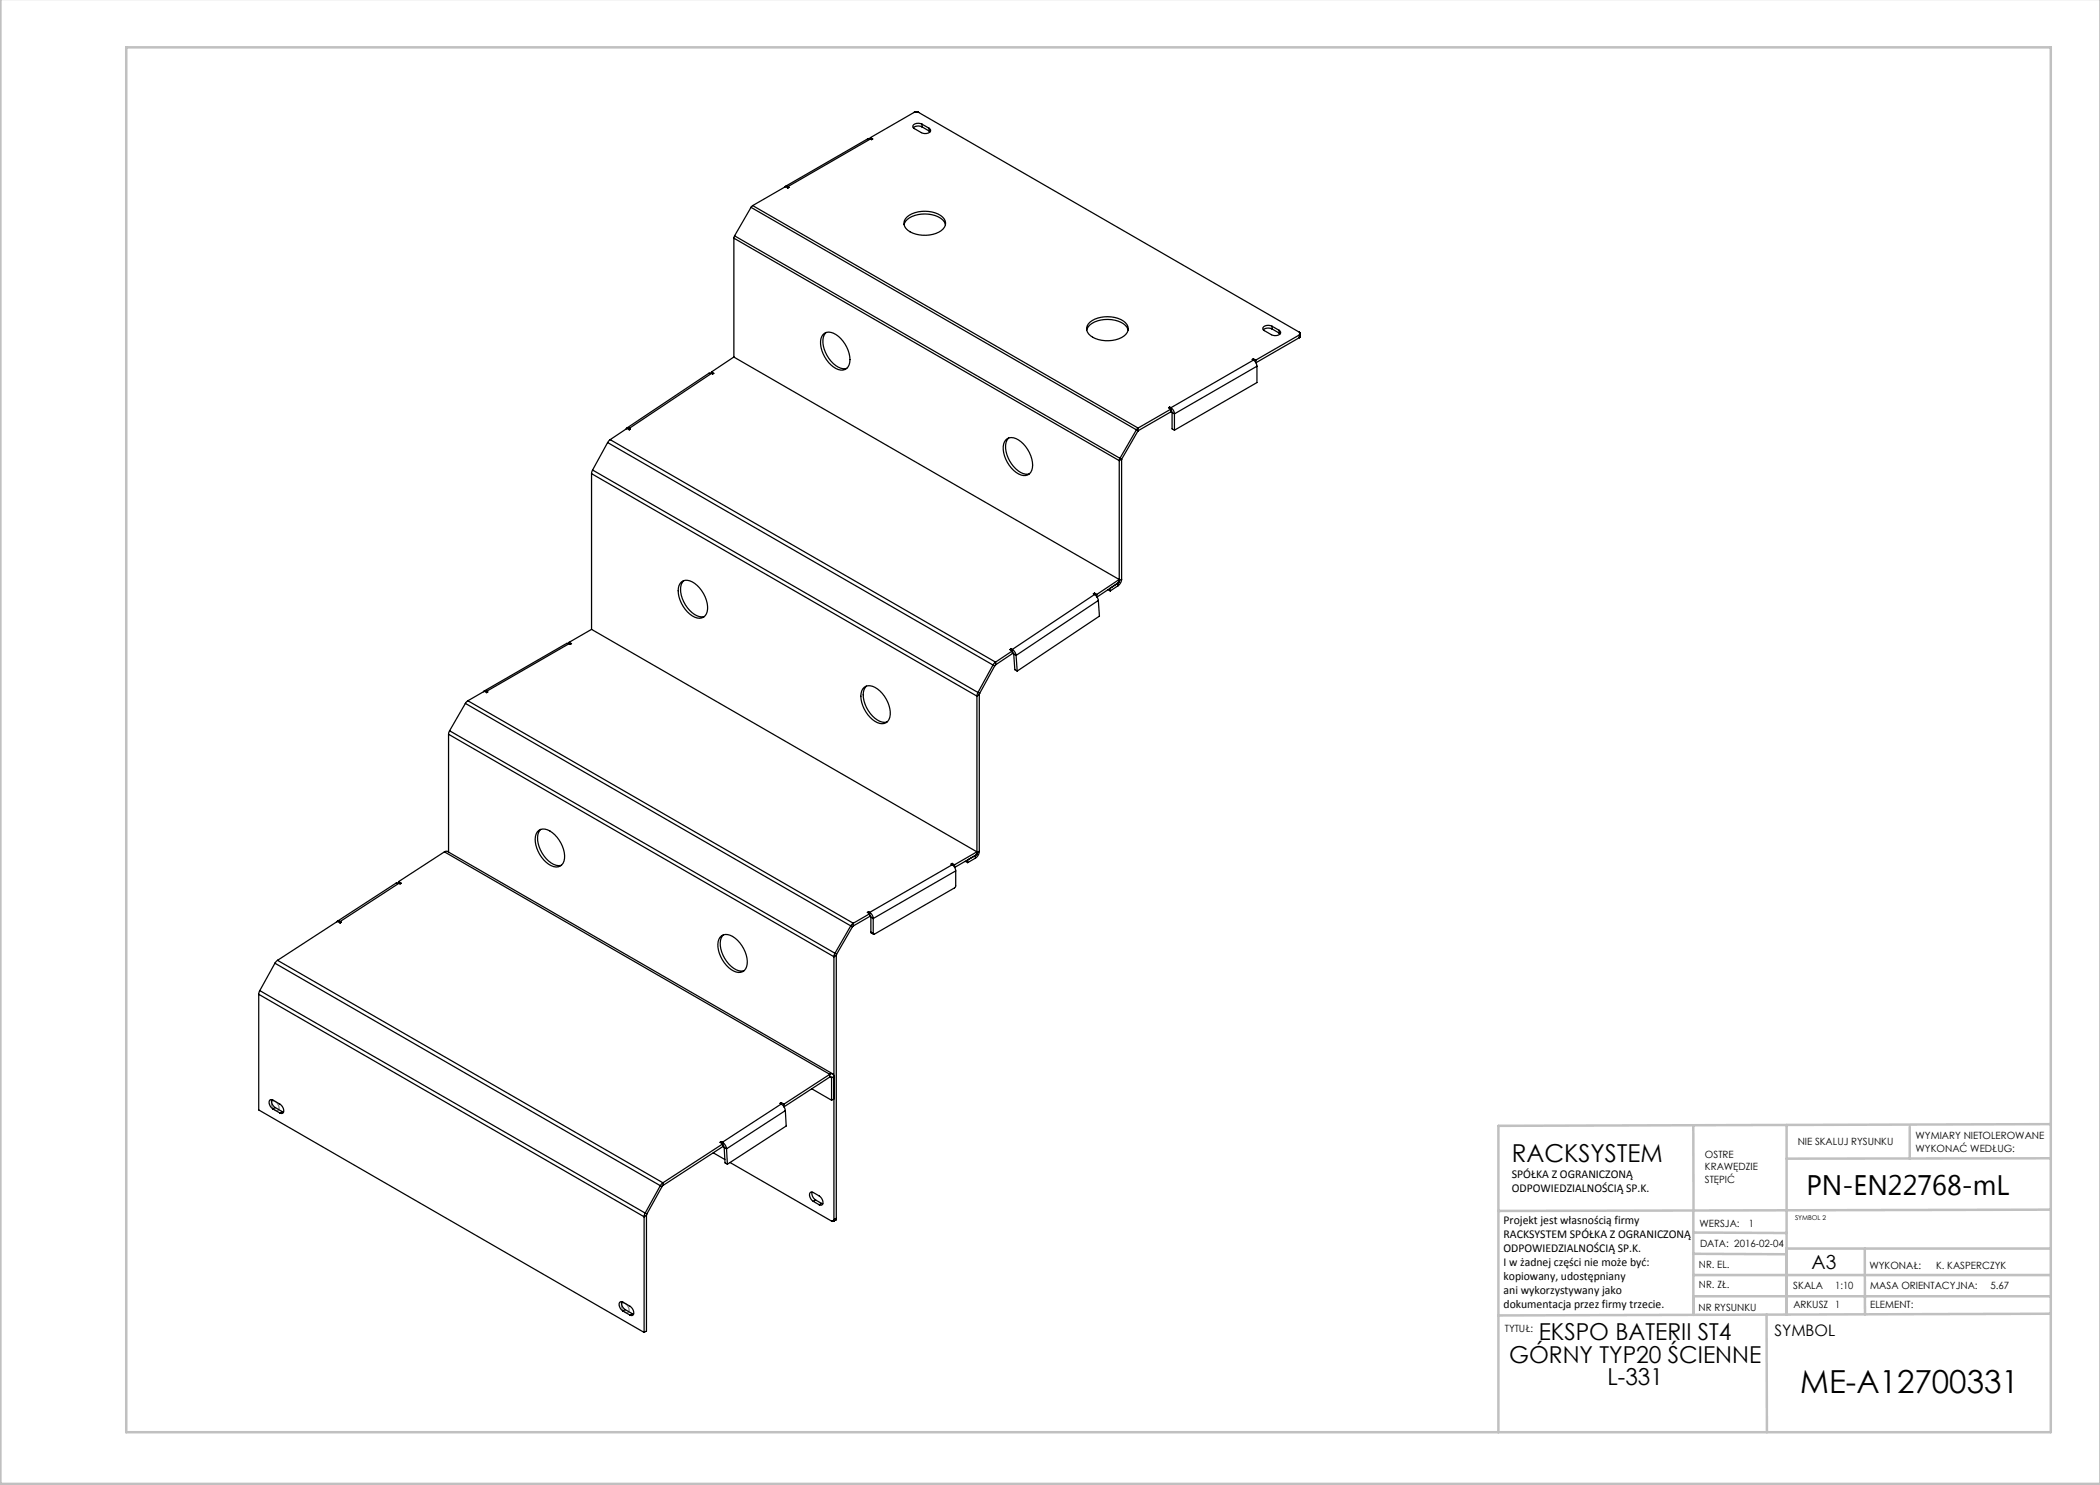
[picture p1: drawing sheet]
<svg xmlns="http://www.w3.org/2000/svg" width="420mm" height="297mm" viewBox="0 0 420 297" stroke-linecap="round" stroke-linejoin="round" font-family="sans-serif">
<path d="M54.4 220.3a1.21 1.21 0 0 1 1.4 1.4 .56 .56 0 0 1-.5 .5 .56 .56 0 0 1-.6-.4l-.4-.8zM124.4 260.7a1.21 1.21 0 0 1 1.4 1.4 .56 .56 0 0 1-.5 .5 .56 .56 0 0 1-.6-.4l-.4-.8z" fill="none" stroke="#808080" stroke-width=".25"/>
<g fill="none" stroke="#c0c0c0" stroke-width=".5">
<path d="M.1 -.1v296.9h419.9M25.2 9.5h385v276.9h-385zM338.7 225.2v16.9M357.3 225v37.9M382 225.4v6.3M410.1 224.8l-110.4 .4v61.2M410.1 231.7h-52.8M338.7 259.3h71.5M338.7 255h71.5M338.7 250.8l18.6 .1M338.7 246.5l18.6 .1M338.7 242.1v20.9"/>
<path d="M373 249.7v13.2M410.1 241.9l-110.4 .3M410.2 249.7h-52.9v13.2M353.3 262.9l.1 23.5M410.2 262.7l-110.5 .4"/>
</g>
<g fill="none" stroke="#000" stroke-width=".25">
<path d="M157.6 37.3l-.4-.1-.3 .2M157.6 37.6l-.5-.3-6.6 3.8M157.6 37.3l.2 .2-.2 .1M157.6 37.3v.3M174.1 27.8h-.5l-16.5 9.5M174.1 27.5l.4 .3-.2 .1-.2-.1M174.1 27.8l-16.5 9.5M174.1 27.5v.3M182.8 22.5l-8.7 5M182.8 22.5h.1M182.9 22.5h-.1M182.9 22.4v.1"/>
<path d="M183 22.4h-.1M183.1 22.4h-.1M183.1 22.4h.1M183.2 22.4h-.1M183.2 22.4h.1M183.3 22.4h-.1M183.3 22.4h.1M183.4 22.4h.1M183.5 22.4h.1M183.6 22.4h.1M183.6 22.4l.1 .1M183.7 22.5l76.2 44"/>
<path d="M184.4 24.8l-.3-.1a1.11 1.11 0 0 0-1.5 .6l.3 .4a3 3 0 0 0 2.4 1 .65 .65 0 0 0 .7-.9l-.2-.1M184.4 25.4l-.3-.1a1.54 1.54 0 0 0-1.4 .2M184.4 24.8l1.4 .9M184.4 24.8v.6M184.4 25.4l1.4 .8M185.8 25.7v.5M185.8 26.2l.2 .2M146.8 47.6l77.1 44.5M146.8 47.6v23.8M146.9 47.2l-.1 .4M146.9 47.2l77.4 44.7M150.2 41.5l77.1 44.5"/>
<path d="M150.2 41.5l-3.3 5.7M150.5 41.1l-.3 .4M150.5 41.1l77.1 44.5M180.8 44.9a3.6 3.6 0 0 1 3.5-2.1 5.1 5.1 0 0 1 4.5 1.6l.3 .5M181.4 43.4a6.1 6.1 0 0 1 7.1 0 1.76 1.76 0 0 1-.7 3 6.1 6.1 0 0 1-6.6-.7 1.58 1.58 0 0 1 .2-2.3zM142.3 74.4l4.5-3 77 44.5M142.3 74.4l.5 .3-.3 .1-.2-.1M142.3 74.4v.3M142.3 74.7l-.5-.1-16.5 11M142.3 74.7l-16.4 11M164.6 66.9a1.92 1.92 0 0 1 2.6 0 6.1 6.1 0 0 1 2.6 6.1 1.68 1.68 0 0 1-2.6 .7 6.2 6.2 0 0 1-3-6zM165.2 66.5a3.5 3.5 0 0 0-.1 3.9 5.3 5.3 0 0 0 3.5 3.3h.8"/>
<path d="M217.3 66a3.6 3.6 0 0 1 3.6-2.1 5.1 5.1 0 0 1 4.5 1.5l.2 .6M218 64.4a6.1 6.1 0 0 1 7.1 .1 1.76 1.76 0 0 1-.8 3 6.1 6.1 0 0 1-6.6-.7 1.58 1.58 0 0 1 .3-2.4zM250.7 72a1.56 1.56 0 0 1 .7 1.2M250.7 71.8l-.3 .1 .3 .1M250.7 71.8l.5 .2M250.7 72l-16.5 9.5M250.7 71.8v.2M251.2 72v.5M251.4 73.2l-16.5 9.6M251.4 73.2v3.3l-16.5 9.5M254.4 65.2l-.3-.1a1.11 1.11 0 0 0-1.5 .6l.3 .4a3 3 0 0 0 2.4 1 .65 .65 0 0 0 .7-.9l-.2-.1M254.4 65.8l-.3-.1a1.54 1.54 0 0 0-1.4 .3"/>
<path d="M254.4 65.2l1.4 .9M254.4 65.2v.6M254.4 65.8l1.4 .8M255.8 66.1v.5M255.8 66.6l.2 .2M259.9 67l-8.7 5M259.9 67v.5M259.9 67.5l-8.7 5.1M259.9 66.5h.1M259.9 67.5h.1M259.9 67h.1M259.9 66.9v.1"/>
<path d="M260 66.9h-.1M260 67.5h-.1M260 66.5h.1M260 66.9h.1M260 66.9l-.1 .6M260 67.5h.1M260 67.4v.1M260 67.4h.1M260 66.6h.1M260 66.9v.5M260 66.8v.1M260 66.8h.1"/>
<path d="M260.1 66.6v.1M260.1 66.8h-.1M260.1 66.8h.1M260.1 67.3h.1M260.1 66.7h.1M260.1 66.7l-.1 .7M118.3 94.7l77.1 44.5M118.3 94.7v31.2M118.5 94l-.2 .7M118.5 94l77.1 44.5M121.5 88.5l77.1 44.5M121.5 88.5l-3 5.5"/>
<path d="M122 87.9l-.5 .6M122 87.9l77.1 44.5M125.9 85.7l-.4-.1-.3 .2M125.9 85.7l.2 .1-.2 .2M125.9 85.7v.3M125.9 86l-.5-.3-3.4 2.2M201.1 88a1.92 1.92 0 0 1 2.6 0 6.1 6.1 0 0 1 2.7 6.1 1.68 1.68 0 0 1-2.7 .7 6.2 6.2 0 0 1-3-6zM201.7 87.6a3.5 3.5 0 0 0-.1 3.9 5.3 5.3 0 0 0 3.6 3.3h.7M223.9 92.1v24M224.3 91.9h.1M224.3 91.9l-.4 .2M224.3 91.9v23.9"/>
<path d="M227.3 86l-3.3 5.7-.1 .4M227.3 86l.3 .2M227.6 85.6l-.3 .4M227.6 86.2h.1M227.6 86.2l-3.3 5.7M227.6 85.6v.6M233.9 81.4l-.2 .1 .5 .3-6.6 3.8M233.9 81.4l.3 .1M233.9 81.4v.3M234.2 81.5a1.56 1.56 0 0 1 .7 1.3M234.2 82.1l.2 .4M234.2 81.5v.9l-6.6 3.8"/>
<path d="M234.4 82.5l.5 .3M234.4 82.5v3.3l.5 .2M234.9 82.8v3.2M136.3 116.4a2.15 2.15 0 0 1 2.7 .3 6.2 6.2 0 0 1 2.4 5.7 1.76 1.76 0 0 1-2.9 .8 6.1 6.1 0 0 1-2.7-6.1zM136.7 116.1a3.7 3.7 0 0 0 .1 4.3 4.9 4.9 0 0 0 3.6 3l.5-.1M218.9 118.6l.5 .3M218.9 118.6l-.2 .2 .2 .1M218.9 118.6v.3M218.9 118.9a1.68 1.68 0 0 1 .8 1.2M218.9 118.9l-16.4 11M221.6 117.9l.4 .3M222 117.7v.5"/>
<path d="M223.6 117.1l-1.6 1.1M223.8 115.9l-4.4 3M223.8 115.9l.1 .5-4.5 3v-.5M223.9 116.1l-.3 .5v.5M224.3 115.8a1.73 1.73 0 0 1-.7 1.3M224.3 115.8l-.4 .3M97.3 138.3l-.4-.1-.2 .2M97.3 138.5l-.4-.2-3.3 1.9M97.3 138.3l.3 .1-.3 .1M97.3 138.3v.2M113.8 128.7h-.5l-16.5 9.5M113.8 128.5l.5 .2-.2 .2-.3-.2"/>
<path d="M113.8 128.7l-16.5 9.6M113.8 128.5v.2M118.3 125.9l77.1 44.5-4.5 2.6M118.3 125.9l-4.5 2.6M172.8 137.5a2.14 2.14 0 0 1 2.7 .3 6.2 6.2 0 0 1 2.5 5.6 1.76 1.76 0 0 1-3 .9 6.1 6.1 0 0 1-2.7-6.1zM173.3 137.2a3.7 3.7 0 0 0 0 4.3 4.9 4.9 0 0 0 3.6 3l.5-.1M195.4 139.2v31.7l-4.5 2.6M195.6 138.5l-.2 .7M195.6 138.5l.3 .2M195.9 139l-.5 .2M195.9 139v31.3M195.9 138.7v.3"/>
<path d="M198.6 133l.3 .2M198.6 133l-3 5.5M198.9 133.2l-3 5.5M199.1 132.4l-.5 .6M199.1 132.4v.5M199.1 132.9l-.2 .3M202.2 129.8l-.2 .1 .5 .3-3.4 2.2M202.2 129.8l.3 .1M202.2 129.8v.3M202.5 129.9a1.69 1.69 0 0 1 .7 1.2M202.5 129.9v.8l-3.4 2.2M202.5 130.4l.2 .4"/>
<path d="M202.7 130.8l.5 .3M202.7 130.8l.3 3.1 .4 .3M203.2 131.1l.2 3.1M219.7 120.1l-16.5 11M219.7 120.1l.2 3.1-16.5 11M89.7 146.9l77.1 44.4M89.7 146.9v23.5M89.9 146.2l-.2 .7M89.9 146.2l77.1 44.4M93.1 140.7l-3.2 5.5M93.1 140.7l77.4 44.7M93.6 140.2l-.5 .5"/>
<path d="M93.6 140.2l77.1 44.4M79.7 176.3l.6 .3-.3 .2-.2-.1M79.7 176.3v.3M79.8 176.7l-.6-.1-23.7 15.5M79.8 176.7l-11.8 7.6M88.9 170.4l.6-.1 77.1 44.5M88.9 170.4l-9.2 5.9M88.9 170.4l77.1 44.5M107.5 166.4a1.83 1.83 0 0 1 2.5-.2 6.2 6.2 0 0 1 2.8 6 1.81 1.81 0 0 1-3.1 .6 6 6 0 0 1-2.5-6zM108.1 165.9a3.6 3.6 0 0 0 0 4.1 5.1 5.1 0 0 0 3.6 3.1h.6M190.4 173a1.56 1.56 0 0 1 .7 1.2M190.4 172.7l.5 .3"/>
<path d="M190.4 172.7l-.2 .1 .2 .2M190.4 173l-16.5 9.5M190.4 172.7v.3M190.9 173v.4M191.1 174.2v3l-.1 .4-16.1 9.2-.3-.1M191.1 174.2l-16.5 9.5M193.1 172.3l.4 .2M193.5 172v.5M195.1 171.6l-1.6 .9M195.9 170.3l-.5 .3-.3 .5v.5M195.9 170.3a1.72 1.72 0 0 1-.8 1.3M51.7 198.9v23.1l77.1 44.5"/>
<path d="M51.7 198.9l77.1 44.5M52 198.1l-.3 .8M52 198.1l77 44.5M55 192.6l77.1 44.5M55 192.6l-3 5.5M55.5 192.1l-.5 .5M55.5 192.1l77.1 44.5M67.5 184.3l.5 .3 .3-.2-.3-.1M68 184.3l-.4-.1-.2 .2M68 184.3v.3M144 187.5a1.83 1.83 0 0 1 2.5-.2 6.2 6.2 0 0 1 2.8 6 1.81 1.81 0 0 1-3 .6 6 6 0 0 1-2.5-6.1zM144.7 187a3.6 3.6 0 0 0-.1 4.1 5.1 5.1 0 0 0 3.6 3.1l.6-.1"/>
<path d="M166.8 191.3v52.6M167 190.6l-.2 .7M167 190.6l.3 .2M167.3 191.1l-.5 .2M167.3 191.1v52.6M167.3 190.8v.3M170.5 185.4l-3.2 5.4M170.7 184.6l-.5 .6-3.2 5.4M170.7 185.2l-.2 .2M170.7 184.6v.6M173.7 182.3l-.2 .2 .4 .3-3.2 1.8M173.7 182.3l.2 .2"/>
<path d="M173.7 182.3v.3M173.9 182.5a1.56 1.56 0 0 1 .7 1.2M173.9 183l.3 .4M173.9 182.5v.8l-3.2 1.9M174.2 186.4l.5 .5M174.2 183.4l.4 .3M174.2 186.4l.4 .3M174.2 183.4v3M174.6 183.7v3M54.3 219.9v.1a1.62 1.62 0 0 0 .7 1.5M162.3 217.8l4 2.2M166 214.9a.48 .48 0 0 1 .5-.1 .48 .48 0 0 1 .3 .5l-.5 .3"/>
<path d="M166 214.9l-9.2 5.9M166 214.9v.5M166 215.4h.2l.1 .2M166 215.4l-9.2 6M166 215.4l.3 .2M166.3 215.6v4.4M166.8 219.8l-.5 .2M54.6 221.8l-.3-.2a1.11 1.11 0 0 1-.2-1.7l.5 .1a3 3 0 0 1 2.1 1.7 .65 .65 0 0 1-.4 1l-.3-.1M54.6 221.8l1.4 .8M55 221.5l-.4 .3M55 221.5l1.5 .8M56.5 222.3l-.5 .3"/>
<path d="M56.5 222.3l.2 .1M132.1 237.1l-3.1 5.5M132.1 237.1l.3 .2M132.4 237.3l-3 5.5M132.6 236.6l-.5 .5M132.6 236.6v.5M132.6 237.1l-.2 .2M142.6 230.6l2.4 1.3M144.2 228.3l-.2 .2 .6 .3M144.2 228.3l.3 .1M144.2 228.3l.1 .3M144.5 228.4a1.83 1.83 0 0 1 .8 1.4"/>
<path d="M144.5 228.4v.3M144.6 228.8l-12 7.8M144.6 228.8v.5l-12 7.8M144.6 229l.2 .5M144.8 229.5l.5 .3M144.8 229.5l.2 3.1 .5 .2M145.3 229.8l.2 3M146 232.5l20.3 11.7M156.2 220.5l.6 .3M156.2 220.5l-.2 .2 .2 .1M156.2 220.5l.1 .3M156.2 220.8a1.83 1.83 0 0 1 .9 1.3"/>
<path d="M156.2 220.8l-11.7 7.6M156.8 221.3v.1M156.8 220.8v.6M157.1 222.1l-11.8 7.7M157.1 222.1l.1 3.1-11.7 7.6M162.4 238.4v.1a1.62 1.62 0 0 0 .7 1.5M128.8 243.4v23.1M129 242.6l-.2 .8M129 242.6l.4 .2M129.3 243.1v23.1l-.5 .3M129.3 243.1l-.5 .3M129.4 242.8l-.1 .3"/>
<path d="M162.7 240.3l-.3-.2a1.11 1.11 0 0 1-.2-1.7 2.8 2.8 0 0 1 1.9 1 1.11 1.11 0 0 1 .2 1.6h-.5M162.7 240.3l1.1 .7M163.1 240l-.4 .3M163.1 240l1.2 .7M164.3 240.7l-.5 .3M164.3 240.7l.3 .1M166.3 244.2l.1 .1M166.4 244.3h.1M166.5 244.3h.1M166.6 244.3h-.1M166.6 244.3h.1M166.7 244.2h.1"/>
<path d="M166.7 244.1v.1M166.8 244.1h-.1M166.8 244.1h.1M166.8 244v.1M166.8 244h.1M166.8 243.9v.1M167.1 244h.1M167.2 243.9v.1M167.2 243.9l-.6 .4M167.2 243.9h.1M167.2 243.9l-.5 .3M167.2 243.9l-.5 .2"/>
<path d="M167.2 243.8v.1M167.2 243.8l-.5 .4M167.2 243.8h.1M167.2 243.8l-.4 .3M167.3 243.8l-.5 .2M167.3 243.8h-.1M167.3 243.7v.1M167.3 243.7l-.5 .3M167.3 243.7h.1M167.3 243.7l-.5 .2M124.3 260.3v.2a1.62 1.62 0 0 0 .8 1.4M124.6 262.2l-.3-.2a1.11 1.11 0 0 1-.2-1.6h.5a3 3 0 0 1 2.1 1.7 .65 .65 0 0 1-.4 1l-.3-.1"/>
<path d="M124.6 262.2l1.4 .8M125.1 261.9l-.5 .3M125.1 261.9l1.4 .8M126.5 262.7l-.5 .3M126.5 262.7l.2 .1"/>
</g>
<text font-size="6.3" x="360" y="278.5">ME-A12700331</text>
<text font-size="5.6" x="361.3" y="239.1">PN-EN22768-mL</text>
<text font-size="4.9" x="302.4" y="232.4">RACKSYSTEM</text>
<g font-size="4.7">
<text x="307.7" y="268.1">EKSPO BATERII ST4</text>
<text x="301.8" y="272.6">GÓRNY TYP20 ŚCIENNE</text>
<text x="321.5" y="277.1">L-331</text>
</g>
<text font-size="3.9" x="362.3" y="253.8">A3</text>
<text font-size="3.2" x="354.9" y="267.2">SYMBOL</text>
<g font-size="2.4">
<text x="302.4" y="235.6">SPÓŁKA Z OGRANICZONĄ</text>
<text x="302.4" y="238.4">ODPOWIEDZIALNOŚCIĄ SP.K.</text>
<text x="300.7" y="244.7">Projekt jest własnością firmy</text>
<text x="300.7" y="247.5">RACKSYSTEM SPÓŁKA Z OGRANICZONĄ</text>
<text x="300.7" y="250.3">ODPOWIEDZIALNOŚCIĄ SP.K.</text>
<text x="300.7" y="253.1">I w żadnej części nie może być:</text>
<text x="300.7" y="256">kopiowany, udostępniany</text>
<text x="300.7" y="258.8">ani wykorzystywany jako</text>
<text x="300.7" y="261.6">dokumentacja przez firmy trzecie.</text>
</g>
<g font-size="2">
<text x="383.1" y="227.9">WYMIARY NIETOLEROWANE</text>
<text x="341" y="231.6">OSTRE</text>
<text x="359.5" y="228.9">NIE SKALUJ RYSUNKU</text>
<text x="383.1" y="230.4">WYKONAĆ WEDŁUG:</text>
<text x="341" y="234.1">KRAWĘDZIE</text>
<text x="341" y="236.6">STĘPIĆ</text>
<text x="339.9" y="245.4">WERSJA:</text>
<text x="349.8" y="245.4">1</text>
<text x="340" y="249.4">DATA: 2016-02-04</text>
<text x="339.8" y="257.6">NR. ZŁ.</text>
<text x="339.8" y="253.5">NR. EL.</text>
<text x="358.7" y="257.7">SKALA</text>
<text x="367" y="257.7">1:10</text>
<text x="373.9" y="253.8">WYKONAŁ:</text>
<text x="374.1" y="257.7">MASA ORIENTACYJNA:</text>
<text x="387.2" y="253.8">K. KASPERCZYK</text>
<text x="398.1" y="257.7">5.67</text>
<text x="339.7" y="262.3">NR RYSUNKU</text>
<text x="358.7" y="261.7">ARKUSZ 1</text>
<text x="374.1" y="261.7">ELEMENT:</text>
<text x="301" y="266.4">TYTUŁ:</text>
</g>
<text font-size="1.3" x="359" y="244">SYMBOL 2</text>
</svg>
